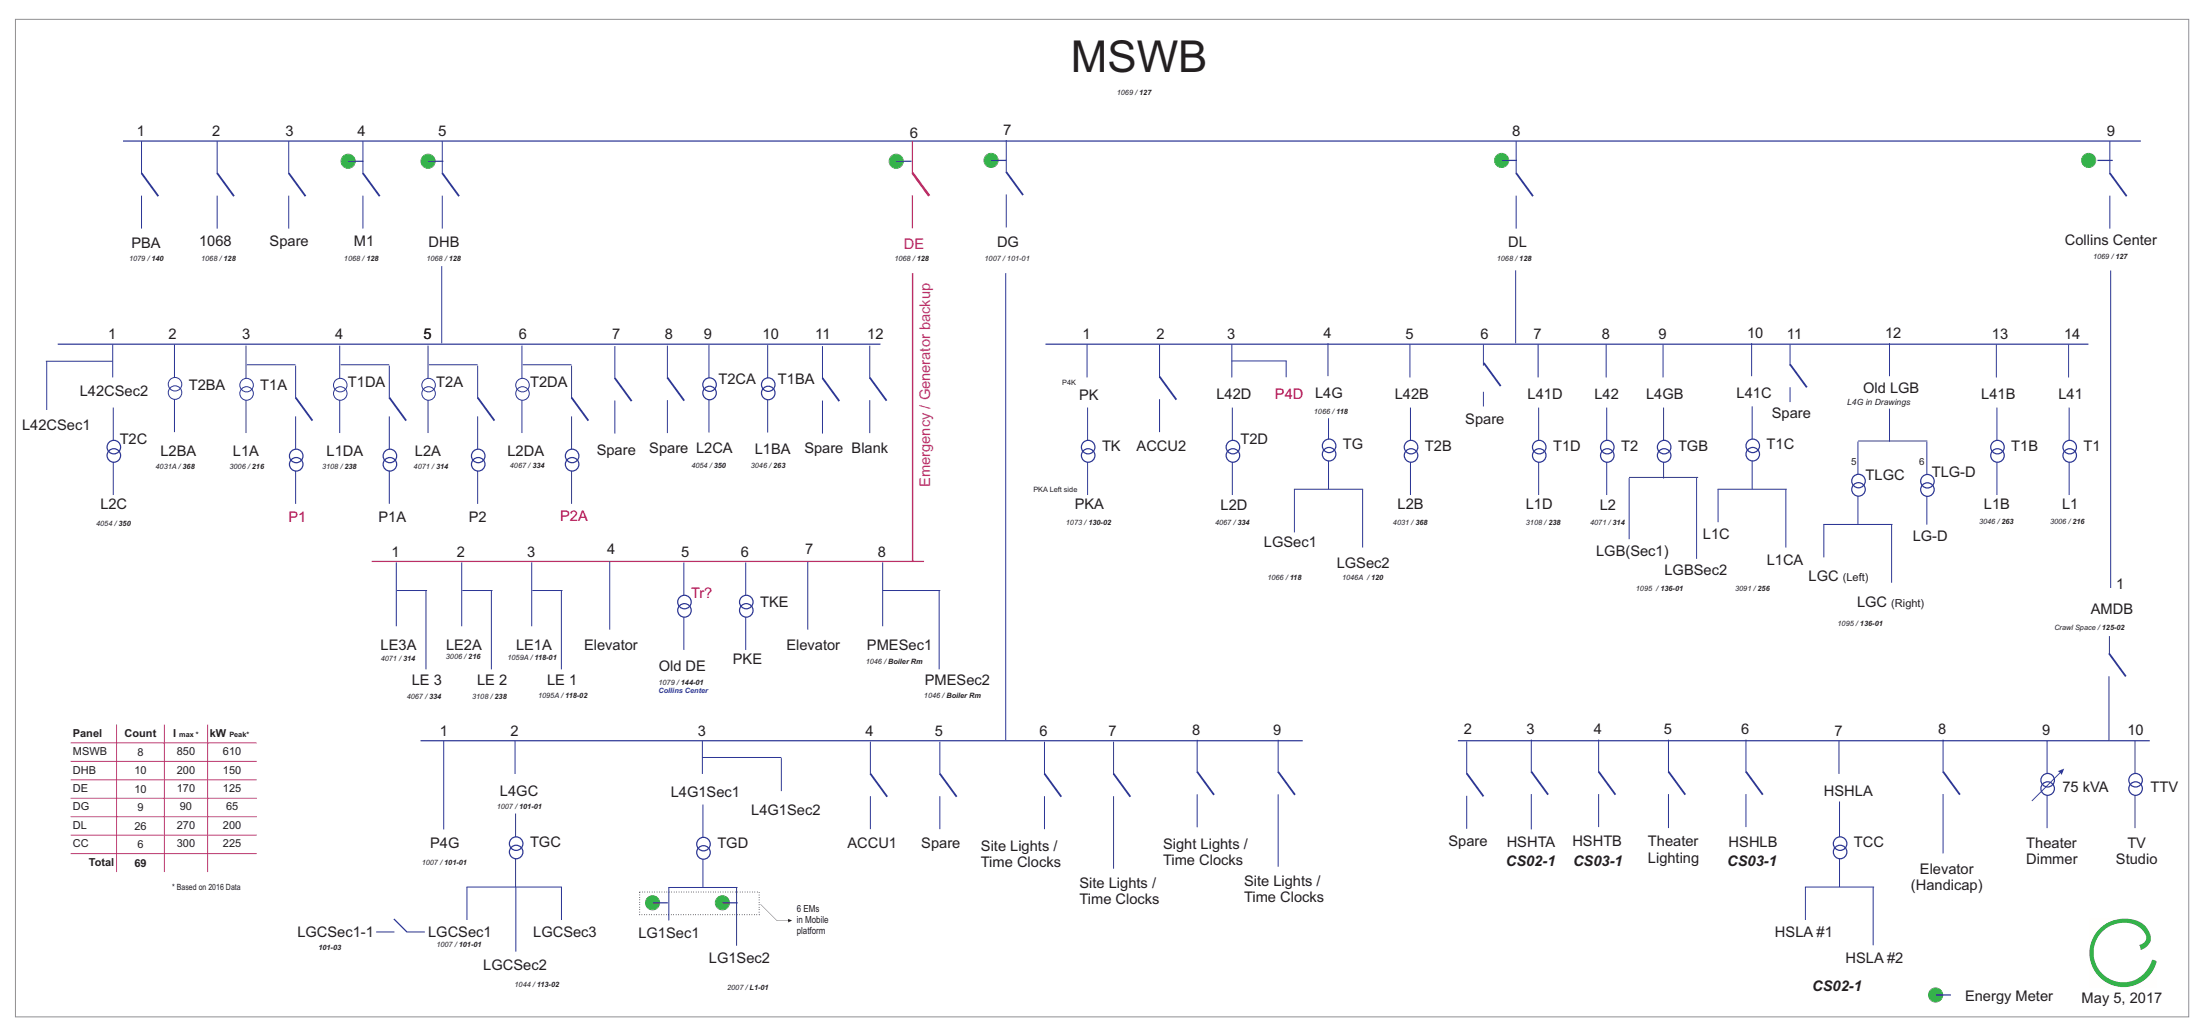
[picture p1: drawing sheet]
<svg xmlns="http://www.w3.org/2000/svg" width="1270mm" height="594mm" viewBox="0 0 1270 594" stroke-linecap="round" stroke-linejoin="round" font-family="sans-serif">
<g fill="none" stroke="#2c3695" stroke-width=".71" stroke-linecap="butt">
<path d="M71 81h1165M604 199h602M842 428h399"/>
<circle cx="628" cy="258" r="4"/>
<circle cx="712" cy="258" r="4"/>
<circle cx="767" cy="257" r="4"/>
<circle cx="815" cy="258" r="4"/>
<circle cx="889" cy="258" r="4"/>
<circle cx="928" cy="258" r="4"/>
<circle cx="961" cy="258" r="4"/>
<circle cx="1012" cy="257" r="4"/>
<circle cx="1153" cy="258" r="4"/>
<circle cx="1195" cy="258" r="4"/>
<circle cx="628" cy="263" r="4"/>
<circle cx="712" cy="263" r="4"/>
<circle cx="767" cy="262" r="4"/>
<circle cx="815" cy="263" r="4"/>
<circle cx="889" cy="263" r="4"/>
<circle cx="928" cy="263" r="4"/>
<circle cx="961" cy="263" r="4"/>
<circle cx="1012" cy="262" r="4"/>
<circle cx="1073" cy="278" r="4"/>
<circle cx="1153" cy="263" r="4"/>
<circle cx="1195" cy="263" r="4"/>
<circle cx="1073" cy="283" r="4"/>
<circle cx="395" cy="348" r="4"/>
<circle cx="395" cy="352" r="4"/>
<circle cx="431" cy="348" r="4"/>
<circle cx="431" cy="352" r="4"/>
<circle cx="1182" cy="455" r="4"/>
<circle cx="1182" cy="450" r="4"/>
<circle cx="1062" cy="487" r="4"/>
<circle cx="1062" cy="492" r="4"/>
</g>
<g fill="none" stroke="#2c3695" stroke-width=".58">
<path d="M82 81v20M125 81v20M167 81v20M209 81v20M255 81v20M581 81v19M875 81v20M1218 81v20M82 113v19M125 113v19M167 113v19M209 113v19"/>
<path d="M255 113v19M581 112v19M875 113v19M1218 113v19M255 154v44M581 158v269M875 156v42M1218 156v183M628 199v19M669 199v19M711 199v19M767 198v19"/>
<path d="M814 199v19M856 199v12M888 199v19M927 199v19M960 199v19M1011 198v19M1033 199v12M1091 198v19M1152 199v19M1194 199v19M711 208h32M742 208v10"/>
<path d="M628 235v19M669 230v19M711 235v19M814 235v19M856 226v9M888 235v19M928 235v19M960 235v19M1011 235v19M1033 224v8M1153 235v19M1194 235v19"/>
<path d="M767 241v13M1073 255v19M628 267v19M711 267v19M767 266v16M814 267v19M888 267v19M928 267v19M960 267v9M1011 266v16M1153 267v19M1194 267v19"/>
<path d="M747 282h40M747 282v25M787 282v34M992 282h39M992 282v19M1031 282v34M1073 286v17M1053 303h39M1053 303v19M1092 303v33M229 325v37M267 325v37"/>
<path d="M307 325v37M352 324v39M395 325v19M430 325v19M466 324v39M510 325v37M229 341h18M246 341v45M267 341h17M284 341v45M307 341h18M324 341v45"/>
<path d="M395 356v19M430 356v19M510 341h33M542 341v45M1218 367v11M1217 390v38M847 428v19M884 427v19M923 427v19M963 427v19M1008 427v19M1062 428v19"/>
<path d="M1122 427v19M1182 428v19M847 459v19M884 458v21M923 458v19M963 458v20M1008 458v19M1122 458v35M1182 459v19M1062 463v20M1062 496v16M1042 512h40"/>
<path d="M1042 512v19M1081 512v34"/>
</g>
<g fill="none" stroke="#2c3695" stroke-width="1.1" stroke-linecap="butt">
<path d="M82 100l9 13M125 100l10 13M167 100l9 13M209 100l10 13M255 100l10 13M581 99l10 14M875 100l10 13M1218 100l10 13M669 217l10 14M857 210l9 13M1033 210l10 14M1217 377l10 13"/>
<path d="M847 446l9 14M884 445l10 14M923 445l10 14M963 445l10 14M1008 445l10 14M1122 445l9 14"/>
</g>
<path d="M527 81v19M527 113v19M215 324h318" fill="none" stroke="#ba2763" stroke-width=".71" stroke-linecap="butt"/>
<path d="M527 100l9 13" fill="none" stroke="#ba2763" stroke-width="1.4" stroke-linecap="butt"/>
<path d="M527 158v166" fill="none" stroke="#b53874" stroke-width=".88" stroke-linecap="butt"/>
<path d="M1190 445l-17 18v-1zM1188 445l4-1-2 3z" fill="#2c3695"/>
<g fill="none" stroke="#2c3695" stroke-width=".58">
<path d="M65 199v19M101 199v19M142 199v20M196 199v20M247 199v20M301 199v20M355 200v19M385 200v19M409 199v19M443 199v19M475 200v19M502 200v19"/>
<path d="M26 209h39M27 208v29M143 211h28M171 211v19M197 211h28M225 211v19M248 211h28M276 211v19M302 211h28M330 211v19M65 235v19M101 230v19"/>
<path d="M142 231v19M196 231v19M247 231v19M301 231v19M355 231v19M385 231v19M409 231v19M443 231v19M475 231v19M502 231v19M171 240v19M225 240v19"/>
<path d="M276 240v19M330 240v19M65 267v19M171 272v19M225 272v19M276 272v19M330 272v19M1232 428v19M1232 459v19"/>
<circle cx="101" cy="222" r="4"/>
<circle cx="101" cy="227" r="4"/>
<circle cx="142" cy="227" r="4"/>
<circle cx="142" cy="222" r="4"/>
<circle cx="196" cy="227" r="4"/>
<circle cx="196" cy="222" r="4"/>
<circle cx="247" cy="227" r="4"/>
<circle cx="247" cy="222" r="4"/>
<circle cx="302" cy="227" r="4"/>
<circle cx="302" cy="222" r="4"/>
</g>
<g fill="none" stroke="#2c3695" stroke-width=".71" stroke-linecap="butt">
<path d="M33 199h475"/>
<circle cx="410" cy="227" r="4"/>
<circle cx="410" cy="222" r="4"/>
<circle cx="443" cy="227" r="4"/>
<circle cx="443" cy="222" r="4"/>
<circle cx="66" cy="258" r="4"/>
<circle cx="66" cy="263" r="4"/>
<circle cx="171" cy="263" r="4"/>
<circle cx="171" cy="268" r="4"/>
<circle cx="225" cy="263" r="4"/>
<circle cx="225" cy="268" r="4"/>
<circle cx="276" cy="263" r="4"/>
<circle cx="276" cy="268" r="4"/>
<circle cx="330" cy="263" r="4"/>
<circle cx="330" cy="268" r="4"/>
<circle cx="1233" cy="455" r="4"/>
<circle cx="1233" cy="450" r="4"/>
</g>
<path d="M355 218l10 14M385 218l10 13M475 218l10 14M502 218l10 13M171 230l9 13M225 230l9 13M276 230l9 13M330 230l10 13" fill="none" stroke="#2c3695" stroke-width="1.1" stroke-linecap="butt"/>
<path d="M1212 536l6-4 6-2 8 1 6 3 3 4 1 3-1 3-3 3-2 1-1-2 3-2 1-2v-3l-3-3-6-3h-7l-6 2-5 4-3 6v7l1 4 2 5 4 3 4 2 7 1 7-2 6-5 2-6h2l1 1v1l-2 4-2 3-5 4-4 2-4 1h-5l-4-1-4-2-3-2-4-6-2-7v-4l1-5 2-4z" fill-rule="evenodd" fill="#2eb04a"/>
<g fill="#fffefc">
<path d="M1206 530h19l-4 1-4 1-5 4-5 6-1 6z" fill-rule="evenodd"/>
<path d="M1206 552l1 6 4 5 6 5 7 2h-18z" fill-rule="evenodd"/>
<path d="M1228 570l6-2 5-2 4-6 2-4v14z" fill-rule="evenodd"/>
</g>
<circle cx="201" cy="93" r="4" fill="#49b74a" stroke="#48b74e" stroke-width=".58"/>
<path d="M201 93h9" fill="none" stroke="#2c3695" stroke-width=".71" stroke-linecap="butt"/>
<circle cx="247" cy="93" r="4" fill="#49b74a" stroke="#48b74e" stroke-width=".58"/>
<path d="M247 93h9" fill="none" stroke="#2c3695" stroke-width=".71" stroke-linecap="butt"/>
<circle cx="517" cy="93" r="4" fill="#49b74a" stroke="#48b74e" stroke-width=".58"/>
<path d="M517 93h9" fill="none" stroke="#2c3695" stroke-width=".71" stroke-linecap="butt"/>
<circle cx="572" cy="93" r="4" fill="#49b74a" stroke="#48b74e" stroke-width=".58"/>
<path d="M572 93h9" fill="none" stroke="#2c3695" stroke-width=".71" stroke-linecap="butt"/>
<circle cx="867" cy="93" r="4" fill="#49b74a" stroke="#48b74e" stroke-width=".58"/>
<path d="M867 93h9" fill="none" stroke="#2c3695" stroke-width=".71" stroke-linecap="butt"/>
<circle cx="1206" cy="93" r="4" fill="#49b74a" stroke="#48b74e" stroke-width=".58"/>
<path d="M1211 93h9" fill="none" stroke="#2c3695" stroke-width=".71" stroke-linecap="butt"/>
<circle cx="1117" cy="574" r="4" fill="#49b74a" stroke="#48b74e" stroke-width=".58"/>
<g fill="none" stroke="#2c3695" stroke-width=".71" stroke-linecap="butt">
<path d="M243 428h509M1117 574h9"/>
<circle cx="298" cy="487" r="4"/>
<circle cx="298" cy="492" r="4"/>
<circle cx="406" cy="487" r="4"/>
<circle cx="406" cy="492" r="4"/>
</g>
<g fill="none" stroke="#2c3695" stroke-width=".58">
<path d="M256 428v51M297 428v19M405 428v19M405 437h46M451 438v19M502 428v19M543 428v19M603 428v19M643 428v19M691 427v19M738 427v19M502 460v19"/>
<path d="M543 460v19M603 460v19M643 460v41M691 459v19M738 459v41M298 470v13M406 464v19M298 496v16M406 496v16M269 512h55M270 512v19M298 512v37"/>
<path d="M386 512h40M386 512v19M425 512v34"/>
</g>
<path d="M502 447l10 13M543 447l9 13M603 447l10 13M643 447l10 13M691 446l10 13M738 446l10 13" fill="none" stroke="#2c3695" stroke-width="1.1" stroke-linecap="butt"/>
<circle cx="377" cy="521" r="4" fill="#49b74a" stroke="#48b74e" stroke-width=".58"/>
<path d="M377 521h9" fill="none" stroke="#2c3695" stroke-width=".71" stroke-linecap="butt"/>
<circle cx="417" cy="521" r="4" fill="#49b74a" stroke="#48b74e" stroke-width=".58"/>
<path d="M417 521h9" fill="none" stroke="#2c3695" stroke-width=".71" stroke-linecap="butt"/>
<path d="M369 515h69v13h-69z" fill="none" stroke="#231f20" stroke-width=".58" stroke-dasharray=".4 1.1" stroke-linecap="butt"/>
<path d="M439 522l10 10zM449 531l7 1zM455 530l2 1-2 2z" fill="#231f20"/>
<path d="M1091 236v19M1073 255h40M1112 255v19M940 276h40M940 276v35M979 276v47M1112 286v17M324 512v19M217 538h11M235 538h10" fill="none" stroke="#2c3695" stroke-width=".58"/>
<g fill="none" stroke="#2c3695" stroke-width=".71" stroke-linecap="butt">
<path d="M227 530l8 8"/>
<circle cx="1113" cy="278" r="4"/>
<circle cx="1113" cy="283" r="4"/>
</g>
<path d="M9 11h1255v576h-1255z" fill="none" stroke="#8f9092" stroke-width=".58"/>
<path d="M67 418v85M95 418v85M120 418v85M41 440h107M41 429h107M41 450h107M41 471h107M41 461h107M41 493h107M41 482h107" fill="none" stroke="#b53874" stroke-width=".58"/>
<text font-size="25.4" fill="#231f20" x="618" y="41">MSWB</text>
<g font-size="8.5" fill="#231f20">
<text x="79" y="78">1</text>
<text x="122" y="78">2</text>
<text x="165" y="78">3</text>
<text x="206" y="78">4</text>
<text x="253" y="78">5</text>
<text x="525" y="79">6</text>
<text x="579" y="78">7</text>
<text x="873" y="78">8</text>
<text x="1216" y="78">9</text>
<text x="76" y="143">PBA</text>
<text x="115" y="142">1068</text>
<text x="156" y="142">Spare</text>
<text x="204" y="142">M1</text>
<text x="247" y="142">DHB</text>
<text x="576" y="143">DG</text>
<text x="871" y="142">DL</text>
<text x="1192" y="141">Collins Center</text>
<text x="62" y="196">1</text>
<text x="97" y="196">2</text>
<text x="140" y="196">3</text>
<text x="193" y="196">4</text>
<text x="244" y="196">5</text>
<text x="300" y="196">6</text>
<text x="353" y="196">7</text>
<text x="384" y="196">8</text>
<text x="406" y="196">9</text>
<text x="440" y="196">10</text>
<text x="471" y="195">11</text>
<text x="501" y="195">12</text>
<text x="625" y="196">1</text>
<text x="668" y="196">2</text>
<text x="708" y="196">3</text>
<text x="764" y="195">4</text>
<text x="811" y="196">5</text>
<text x="855" y="196">6</text>
<text x="885" y="196">7</text>
<text x="925" y="196">8</text>
<text x="957" y="196">9</text>
<text x="1009" y="195">10</text>
<text x="1032" y="196">11</text>
<text x="1088" y="195">12</text>
<text x="1150" y="196">13</text>
<text x="1192" y="196">14</text>
<text x="415" y="222">T2CA</text>
<text x="449" y="222">T1BA</text>
<text x="109" y="225">T2BA</text>
<text x="150" y="225">T1A</text>
<text x="201" y="224">T1DA</text>
<text x="252" y="224">T2A</text>
<text x="306" y="224">T2DA</text>
<text x="1076" y="227">Old LGB</text>
<text x="46" y="229">L42CSec2</text>
<text x="623" y="231">PK</text>
<text x="702" y="231">L42D</text>
<text x="759" y="230">L4G</text>
<text x="805" y="230">L42B</text>
<text x="882" y="231">L41D</text>
<text x="950" y="231">L4GB</text>
<text x="1002" y="230">L41C</text>
<text x="1144" y="230">L41B</text>
<text x="1188" y="230">L41</text>
<text x="846" y="245">Spare</text>
<text x="1023" y="241">Spare</text>
<text x="13" y="248">L42CSec1</text>
<text x="69" y="256">T2C</text>
<text x="716" y="257">T2D</text>
<text x="93" y="263">L2BA</text>
<text x="134" y="263">L1A</text>
<text x="189" y="263">L1DA</text>
<text x="239" y="263">L2A</text>
<text x="293" y="263">L2DA</text>
<text x="344" y="263">Spare</text>
<text x="375" y="262">Spare L2CA</text>
<text x="436" y="262">L1BA</text>
<text x="464" y="262">Spare Blank</text>
<text x="636" y="260">TK</text>
<text x="656" y="260">ACCU2</text>
<text x="775" y="259">TG</text>
<text x="823" y="260">T2B</text>
<text x="897" y="260">T1D</text>
<text x="936" y="260">T2</text>
<text x="969" y="260">TGB</text>
<text x="1020" y="259">T1C</text>
<text x="1161" y="260">T1B</text>
<text x="1203" y="260">T1</text>
<text x="1115" y="275">TLG-D</text>
<text x="1077" y="277">TLGC</text>
<text x="58" y="294">L2C</text>
<text x="620" y="294">PKA</text>
<text x="705" y="294">L2D</text>
<text x="807" y="294">L2B</text>
<text x="881" y="294">L1D</text>
<text x="924" y="294">L2</text>
<text x="1145" y="294">L1B</text>
<text x="1190" y="294">L1</text>
<text x="218" y="301">P1A</text>
<text x="271" y="301">P2</text>
<text x="983" y="311">L1C</text>
<text x="730" y="316">LGSec1</text>
<text x="1104" y="312">LG-D</text>
<text x="226" y="321">1</text>
<text x="264" y="321">2</text>
<text x="304" y="321">3</text>
<text x="350" y="320">4</text>
<text x="393" y="322">5</text>
<text x="428" y="322">6</text>
<text x="465" y="320">7</text>
<text x="507" y="321">8</text>
<text x="921" y="321">LGB(Sec1)</text>
<text x="772" y="328">LGSec2</text>
<text x="1020" y="326">L1CA</text>
<text x="961" y="332">LGBSec2</text>
<text x="1044" y="335">LGC</text>
<text x="1222" y="340">1</text>
<text x="439" y="351">TKE</text>
<text x="1072" y="350">LGC</text>
<text x="1207" y="354">AMDB</text>
<text x="220" y="375">LE3A</text>
<text x="257" y="375">LE2A</text>
<text x="298" y="375">LE1A</text>
<text x="337" y="375">Elevator</text>
<text x="454" y="375">Elevator</text>
<text x="500" y="375">PMESec1</text>
<text x="423" y="383">PKE</text>
<text x="380" y="387">Old DE</text>
<text x="238" y="396">LE 3</text>
<text x="275" y="396">LE 2</text>
<text x="316" y="396">LE 1</text>
<text x="534" y="396">PMESec2</text>
<text x="254" y="425">1</text>
<text x="295" y="425">2</text>
<text x="403" y="425">3</text>
<text x="500" y="425">4</text>
<text x="540" y="425">5</text>
<text x="600" y="425">6</text>
<text x="640" y="425">7</text>
<text x="688" y="424">8</text>
<text x="735" y="424">9</text>
<text x="845" y="424">2</text>
<text x="881" y="424">3</text>
<text x="920" y="424">4</text>
<text x="960" y="424">5</text>
<text x="1005" y="424">6</text>
<text x="1059" y="425">7</text>
<text x="1119" y="424">8</text>
<text x="1179" y="424">9</text>
<text x="1228" y="424">10</text>
<text x="289" y="459">L4GC</text>
<text x="387" y="460">L4G1Sec1</text>
<text x="1053" y="459">HSHLA</text>
<text x="1191" y="457">75 kVA</text>
<text x="1241" y="457">TTV</text>
<text x="434" y="471">L4G1Sec2</text>
<text x="248" y="490">P4G</text>
<text x="306" y="489">TGC</text>
<text x="414" y="489">TGD</text>
<text x="489" y="490">ACCU1</text>
<text x="532" y="490">Spare</text>
<text x="566" y="491">Site Lights /</text>
<text x="671" y="490">Sight Lights /</text>
<text x="836" y="488">Spare</text>
<text x="870" y="489">HSHTA</text>
<text x="908" y="488">HSHTB</text>
<text x="951" y="489">Theater</text>
<text x="998" y="489">HSHLB</text>
<text x="1070" y="489">TCC</text>
<text x="1170" y="489">Theater</text>
<text x="1228" y="489">TV</text>
<text x="566" y="500">Time Clocks</text>
<text x="671" y="499">Time Clocks</text>
<text x="869" y="500">CS02-1</text>
<text x="908" y="500">CS03-1</text>
<text x="951" y="498">Lighting</text>
<text x="997" y="500">CS03-1</text>
<text x="1170" y="499">Dimmer</text>
<text x="1221" y="499">Studio</text>
<text x="1108" y="504">Elevator</text>
<text x="623" y="513">Site Lights /</text>
<text x="718" y="511">Site Lights /</text>
<text x="1103" y="514">(Handicap)</text>
<text x="718" y="521">Time Clocks</text>
<text x="623" y="522">Time Clocks</text>
<text x="172" y="541">LGCSec1-1</text>
<text x="247" y="541">LGCSec1</text>
<text x="308" y="541">LGCSec3</text>
<text x="369" y="541">LG1Sec1</text>
<text x="1025" y="541">HSLA #1</text>
<text x="409" y="556">LG1Sec2</text>
<text x="1065" y="556">HSLA #2</text>
<text x="279" y="560">LGCSec2</text>
<text x="1046" y="572">CS02-1</text>
<text x="1134" y="578">Energy Meter</text>
<text x="1202" y="579">May 5, 2017</text>
</g>
<text font-size="8.5" fill="#ba2763" x="522" y="144">DE</text>
<g font-size="8.5" fill="#ee1d23">
<text x="736" y="231">P4D</text>
<text x="167" y="301">P1</text>
<text x="323" y="300">P2A</text>
<text x="399" y="345">Tr?</text>
</g>
<text font-size="8.5" fill="#b53874" x="537" y="281" transform="rotate(-90 537 281)">Emergency / Generator backup</text>
<text font-size="8.3" fill="#231f20" x="920" y="230">L42</text>
<g font-size="6.3" fill="#231f20">
<text x="1064" y="335">(Left)</text>
<text x="1092" y="350">(Right)</text>
<text x="42" y="425">Panel</text>
<text x="72" y="425">Count</text>
<text x="100" y="425">I</text>
<text x="121" y="425">kW</text>
<text x="42" y="436">MSWB</text>
<text x="79" y="436">8</text>
<text x="102" y="436">850</text>
<text x="129" y="436">610</text>
<text x="42" y="447">DHB</text>
<text x="78" y="447">10</text>
<text x="102" y="447">200</text>
<text x="129" y="447">150</text>
<text x="42" y="457">DE</text>
<text x="78" y="458">10</text>
<text x="102" y="457">170</text>
<text x="129" y="457">125</text>
<text x="42" y="468">DG</text>
<text x="104" y="468">90</text>
<text x="130" y="468">65</text>
<text x="79" y="468">9</text>
<text x="42" y="478">DL</text>
<text x="78" y="479">26</text>
<text x="102" y="478">270</text>
<text x="129" y="478">200</text>
<text x="42" y="489">CC</text>
<text x="79" y="490">6</text>
<text x="102" y="489">300</text>
<text x="129" y="489">225</text>
<text x="51" y="500">Total</text>
<text x="78" y="500">69</text>
</g>
<g font-size="5.6" fill="#231f20">
<text x="1069" y="268">5</text>
<text x="1108" y="268">6</text>
<text x="460" y="526">6 EMs</text>
<text x="460" y="533">in Mobile</text>
<text x="460" y="539">platform</text>
</g>
<g font-size="4.9" fill="#231f20">
<text x="1066" y="234">L4G in Drawings</text>
<text x="99" y="514">* Based on 2016 Data</text>
</g>
<g font-size="4.2" fill="#231f20">
<text x="645" y="55">1069 /127</text>
<text x="1208" y="150">1069 /127</text>
<text x="74" y="150">1079 /140</text>
<text x="116" y="150">1068 /128</text>
<text x="199" y="150">1068 /128</text>
<text x="246" y="150">1068 /128</text>
<text x="516" y="151">1068 /128</text>
<text x="568" y="151">1007 / 101-01</text>
<text x="864" y="150">1068 /128</text>
<text x="613" y="222">P4K</text>
<text x="758" y="239">1066 /118</text>
<text x="294" y="270">4067 /334</text>
<text x="90" y="271">4031A /368</text>
<text x="132" y="271">3006 /216</text>
<text x="186" y="271">3108 /238</text>
<text x="239" y="271">4071 /314</text>
<text x="399" y="270">4054 /350</text>
<text x="433" y="270">3046 /263</text>
<text x="597" y="284">PKA Left side</text>
<text x="55" y="304">4054 /350</text>
<text x="615" y="303">1073 /130-02</text>
<text x="701" y="303">4067 /334</text>
<text x="804" y="303">4031 /368</text>
<text x="881" y="303">3108 /238</text>
<text x="918" y="303">4071 /314</text>
<text x="1142" y="303">3046 /263</text>
<text x="1183" y="303">3006 /216</text>
<text x="732" y="335">1066 /118</text>
<text x="775" y="335">1046A /120</text>
<text x="944" y="341">1095 /136-01</text>
<text x="1002" y="341">3091 /256</text>
<text x="1061" y="362">1095 /136-01</text>
<text x="1186" y="364">Crawl Space /125-02</text>
<text x="220" y="381">4071 /314</text>
<text x="257" y="381">3006 /216</text>
<text x="293" y="381">1059A /118-01</text>
<text x="500" y="383">1046 /Boiler Rm</text>
<text x="380" y="395">1079 /144-01</text>
<text x="235" y="403">4067 /334</text>
<text x="273" y="403">3108 /238</text>
<text x="311" y="403">1095A /118-02</text>
<text x="533" y="403">1046 /Boiler Rm</text>
<text x="103" y="425">max *</text>
<text x="132" y="425">Peak*</text>
<text x="287" y="467">1007 /101-01</text>
<text x="243" y="499">1007 /101-01</text>
<text x="184" y="548">101-03</text>
<text x="252" y="547">1007 /101-01</text>
<text x="297" y="570">1044 /113-02</text>
<text x="420" y="571">2007 /L1-01</text>
</g>
<text font-size="4.2" fill="#2e3092" x="380" y="400">Collins Center</text>
</svg>
